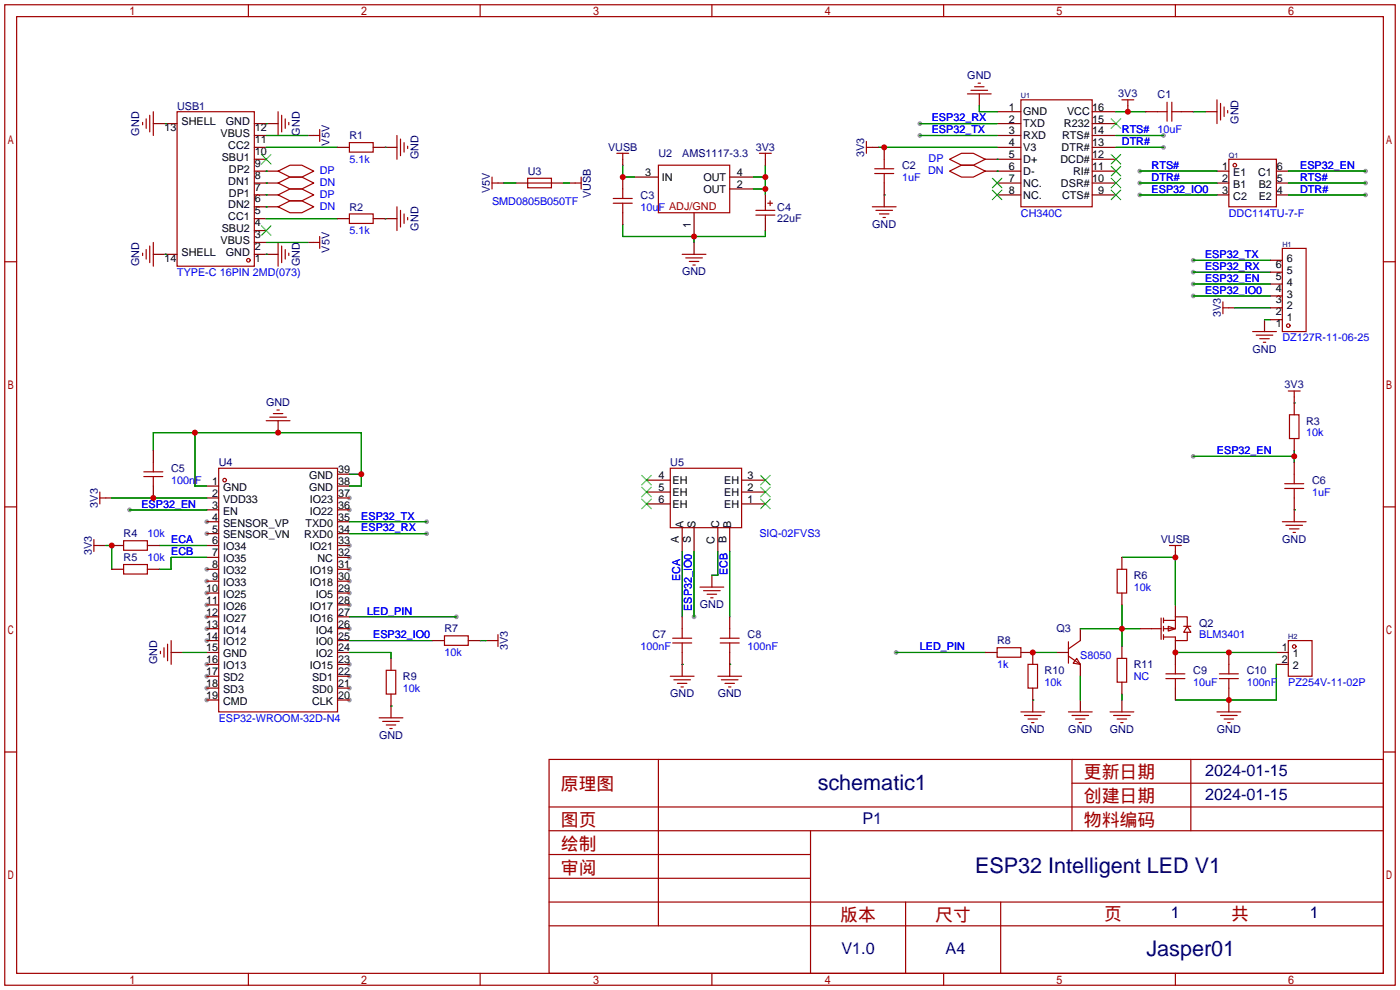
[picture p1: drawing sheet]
<svg xmlns="http://www.w3.org/2000/svg" width="299mm" height="212mm" viewBox="0 0 299 212" stroke-linecap="round" stroke-linejoin="round" font-family="sans-serif">
<g fill="#999">
<circle cx="74.7" cy="106.4" r=".51"/>
<circle cx="74.7" cy="109" r=".51"/>
<circle cx="74.7" cy="116.6" r=".51"/>
<circle cx="74.7" cy="119.1" r=".51"/>
<circle cx="74.7" cy="121.7" r=".51"/>
<circle cx="74.7" cy="124.2" r=".51"/>
<circle cx="74.7" cy="126.7" r=".51"/>
<circle cx="74.7" cy="129.3" r=".51"/>
<circle cx="74.7" cy="134.4" r=".51"/>
<circle cx="74.7" cy="142" r=".51"/>
<circle cx="74.7" cy="144.5" r=".51"/>
<circle cx="74.7" cy="147.1" r=".51"/>
<circle cx="74.7" cy="149.6" r=".51"/>
<circle cx="44.2" cy="149.6" r=".51"/>
<circle cx="44.2" cy="147.1" r=".51"/>
<circle cx="44.2" cy="144.5" r=".51"/>
<circle cx="44.2" cy="142" r=".51"/>
<circle cx="44.2" cy="136.9" r=".51"/>
<circle cx="44.2" cy="134.4" r=".51"/>
<circle cx="44.2" cy="131.8" r=".51"/>
<circle cx="44.2" cy="129.3" r=".51"/>
<circle cx="44.2" cy="126.7" r=".51"/>
<circle cx="44.2" cy="124.2" r=".51"/>
<circle cx="44.2" cy="121.7" r=".51"/>
<circle cx="44.2" cy="114" r=".51"/>
<circle cx="44.2" cy="111.5" r=".51"/>
<circle cx="191.5" cy="139.4" r=".51"/>
<circle cx="148.3" cy="131.8" r=".51"/>
<circle cx="248.7" cy="29" r=".51"/>
<circle cx="248.7" cy="31.5" r=".51"/>
<circle cx="27.7" cy="109" r=".51"/>
<circle cx="255" cy="97.5" r=".51"/>
<circle cx="97.5" cy="131.8" r=".51"/>
<circle cx="243.6" cy="36.6" r=".51"/>
<circle cx="243.6" cy="39.1" r=".51"/>
<circle cx="243.6" cy="41.7" r=".51"/>
<circle cx="291.8" cy="36.6" r=".51"/>
<circle cx="291.8" cy="39.1" r=".51"/>
<circle cx="291.8" cy="41.7" r=".51"/>
<circle cx="255" cy="60.7" r=".51"/>
<circle cx="255" cy="63.2" r=".51"/>
<circle cx="255" cy="55.6" r=".51"/>
<circle cx="255" cy="58.2" r=".51"/>
<circle cx="196.6" cy="26.4" r=".51"/>
<circle cx="196.6" cy="29" r=".51"/>
<circle cx="91.2" cy="111.5" r=".51"/>
<circle cx="91.2" cy="114" r=".51"/>
</g>
<g fill="none" stroke="#a10000" stroke-width=".25">
<path d="M1 1h297.2v209.6h-297.2zM3.6 3.6h292.1v204.4h-292.1zM53.1 1v2.6M102.6 1v2.6M152.1 1v2.6M201.7 1v2.6M207.5 19.3h3.6M208.3 18.5h2M209 17.8h.5M251.2 1v2.6M30.5 26.2v.5M31.2 25.4v2"/>
<path d="M32 24.6v3.6M32.8 23.9v5.1M37.8 23.9h16.6v33h-16.6zM59.4 39.1l2.6-1.3h2.5l2.6 1.3-2.6 1.3h-2.5zM59.4 36.6l2.6-1.3h2.5l2.6 1.3-2.6 1.2h-2.5zM59.4 23.9v5.1M60.2 24.6v3.6M61 25.4v2M61.7 26.2v.5M67.1 29h1.2M68.3 27.7v2.5M74.7 30.5h5.1v2h-5.1z"/>
<path d="M84.8 29v5M85.6 29.7v3.6M86.4 30.5v2M87.1 31.2v.6M105.2 39.1h1.2M105.2 37.8v2.6M112.8 38.1h5.1v2h-5.1zM112.8 39.1h5.1M122.9 39.1h1.3M124.2 37.8v2.6M131.8 32.8h2.6M133.1 32.8v1.2"/>
<path d="M140.7 35.3h15.3v10.2h-15.3zM162.3 32.8h2.5M163.6 32.8v1.2M185.2 30.2v2.6M185.2 31.5h1.2M186.9 36.1h4.1M186.9 37.1h4.1M189 34v2.1M189 37.1v2M202.9 34l2.6-1.2h2.5l2.6 1.2-2.6 1.3h-2.5zM202.9 36.6l2.6-1.3h2.5l2.6 1.3-2.6 1.2h-2.5zM206.8 20.1h5"/>
<path d="M218.2 21.3h15.2v22.9h-15.2zM239.8 21.3h2.5M241 21.3v1.3M247.4 23.9h2M249.4 21.8v4.1M250.4 21.8v4.1M250.4 23.9h2.1M260.1 21.3v5.1M260.9 22.1v3.6M261.6 22.9v2M262.4 23.6v.5M262.6 34h10.2v10.2h-10.2z"/>
<path d="M1 55.9h2.6M30.5 54.1v.5M31.2 53.3v2.1M32 52.6v3.5M32.8 51.8v5.1M59.4 44.2l2.6-1.3h2.5l2.6 1.3-2.6 1.3h-2.5zM59.4 41.7l2.6-1.3h2.5l2.6 1.3-2.6 1.2h-2.5zM59.4 51.8v5.1M60.2 52.6v3.5M61 53.3v2.1M61.7 54.1v.5M67.1 51.8h1.2"/>
<path d="M68.3 50.5v2.6M74.7 45.7h5.1v2.1h-5.1zM84.8 44.2v5.1M85.6 45v3.5M86.4 45.7v2.1M87.1 46.5v.5M131.1 42.4h4M131.1 43.4h4M133.1 40.4v2M133.1 43.4v2.1M145.8 54.4h5.1M146.6 55.1h3.5"/>
<path d="M147.3 55.9h2.1M148.1 56.6h.5M161.5 45h4.1M161.5 46h4.1M163.6 44.2v.8M163.6 46v.7M164.1 43.4h1M164.6 42.9v1M186.4 44.2h5.1M187.2 45h3.6M188 45.7h2M188.7 46.5h.5"/>
<path d="M274.1 53.1h5v17.8h-5zM295.7 55.9h2.5M261.4 64.5v2.6M261.4 65.8h1.2M267.7 70.9h5.1M268.5 71.6h3.5M269.2 72.4h2.1M270 73.2h.5M32.8 98.8v2M56.9 89.9h5.1M57.7 89.2h3.5M58.4 88.4h2.1"/>
<path d="M59.2 87.6h.5M275.3 83.6h2.6M275.6 88.6h2v5.1h-2zM276.6 83.6v1.2M1 108.3h2.6M20.1 116.6h1.2M20.1 115.3v2.6M21.3 105.2v2.5M21.3 106.4h1.3M26.4 115.6h5.1v2h-5.1zM30.7 100.8h4.1M30.7 101.9h4.1"/>
<path d="M32.8 101.9v2M46.7 100.1h25.4v52h-25.4zM143.3 100.1h15.2v12.7h-15.2zM249.9 116.6h2.6M251.2 116.6v1.3M274.1 111.5h5M274.6 104.4h4M274.6 103.4h4M274.8 112.3h3.6M275.6 113h2M276.4 113.8h.5M276.6 101.3v2.1"/>
<path d="M276.6 104.4v2M295.7 108.3h2.5M26.4 120.6h5.1v2.1h-5.1zM34.3 139.2v.5M35.1 138.4v2.1M35.8 137.7v3.5M36.6 136.9v5.1M95 135.9h5.1v2h-5.1zM105.2 136.9h1.2M106.4 135.6v2.6M143.8 137.4h4M143.8 136.4h4"/>
<path d="M145.8 134.4v2M145.8 137.4v2M149.6 125.5h5.1M150.4 126.2h3.5M151.1 127h2.1M151.9 127.8h.5M153.9 137.4h4.1M153.9 136.4h4.1M156 134.4v2M156 137.4v2M213.1 138.4h5.1v2.1h-5.1zM228.3 137.2v4.5"/>
<path d="M230.9 136.9l-2.6 1.8M238.8 121.7h2v5h-2zM246.1 134.4h2.1M248.2 132.1v4.6M248.7 132.6h2.5M248.7 132.1v1M248.7 133.9v1M248.7 135.6v1.1M249.7 133.9l1.5 .5-1.5 .5zM253 133.9h1.5M253.7 133.9l.8 1.2h-1.5zM253.7 133.9v-2.1h-2.5v2.6h-2.5"/>
<path d="M253.7 135.1v1.8h-2.5v-.8h-2.5M275.3 136.9h5.1v7.6h-5.1zM81 153.4h5.1M81.8 154.2h3.5M82.5 143.3h2.1v5h-2.1zM82.5 154.9h2.1M83.3 155.7h.5M143.3 144.5h5M144 145.3h3.6M144.8 146.1h2M145.5 146.8h.5M153.4 144.5h5.1"/>
<path d="M154.2 145.3h3.5M154.9 146.1h2.1M155.7 146.8h.5M218.2 152.1h5.1M218.9 152.9h3.6M219.7 142h2v5.1h-2zM219.7 153.7h2M220.5 154.4h.5M228.3 140.2l2.6 1.8M228.3 152.1h5.1M229.1 152.9h3.6M229.9 153.7h2"/>
<path d="M230.1 140.7l.8 1.3-1.5-.3zM230.6 154.4h.5M237.2 152.1h5.1M238 152.9h3.6M238.8 140.7h2v5.1h-2zM238.8 153.7h2M239.5 154.4h.5M249.2 145h4M249.2 144h4M251.2 142v2M251.2 145v2.1M260.1 152.1h5.1"/>
<path d="M260.6 145h4.1M260.6 144h4.1M260.9 152.9h3.5M261.6 153.7h2.1M262.4 154.4h.5M262.6 142v2M262.6 145v2.1M1 160.7h2.6M117.3 162.3h178.4v45.7h-178.4zM117.3 177.5h178.4M117.3 172.5h178.4M140.7 162.3v35.6"/>
<path d="M173.2 177.5v30.5M229.1 162.3v15.2M229.1 167.4h66.6M254.5 162.3v15.2M295.7 160.7h2.5M117.3 182.6h55.9M117.3 197.9h178.4M117.3 192.8h178.4M117.3 187.7h55.9M193.5 192.8v15.2M213.9 192.8v15.2M53.1 208v2.6"/>
<path d="M102.6 208v2.6M152.1 208v2.6M201.7 208v2.6M251.2 208v2.6"/>
<circle cx="263.9" cy="35.3" r=".38"/>
<circle cx="53.1" cy="55.6" r=".38"/>
<circle cx="275.3" cy="69.6" r=".38"/>
<circle cx="48" cy="102.6" r=".38"/>
<circle cx="276.6" cy="138.2" r=".38"/>
</g>
<g fill="none" stroke="#870000" stroke-width=".25">
<path d="M32.8 26.4h5M54.4 26.4h5M54.4 29h2.5M54.4 31.5h2.5M54.4 34h2.5M54.4 36.6h5M54.4 39.1h5M65.8 29h1.3M72.1 31.5h2.6M79.8 31.5h5M106.4 39.1h1.3M110.2 39.1h2.6"/>
<path d="M117.9 39.1h2.5M121.7 39.1h1.2M133.1 34v1.3M133.1 37.8v2.6M135.6 37.8h5.1M156 37.8h5M163.6 34v1.3M186.4 31.5h1.3M189 31.5v2.5M189 39.1v5.1M209.3 20.1v2.5M210.6 34h7.6"/>
<path d="M210.6 36.6h7.6M213.1 23.9h5.1M213.1 26.4h5.1M213.1 29h5.1M213.1 31.5h5.1M213.1 39.1h5.1M233.4 23.9h5.1M233.4 26.4h5.1M233.4 29h5.1M233.4 31.5h5.1M233.4 34h5.1M233.4 36.6h5.1"/>
<path d="M233.4 39.1h5.1M241 22.6v1.3M244.9 23.9h2.5M252.5 23.9h2.5M257.6 23.9h2.5M260.1 36.6h2.5M260.1 39.1h2.5M272.8 36.6h2.5M272.8 39.1h2.5M32.8 54.4h5M54.4 41.7h5M54.4 54.4h5"/>
<path d="M54.4 51.8h2.5M54.4 49.3h2.5M54.4 46.7h2.5M54.4 44.2h5M65.8 51.8h1.3M72.1 46.7h2.6M79.8 46.7h5M133.1 45.5v2.5M148.3 45.5v5M148.3 51.8v2.6M156 40.4h5M163.6 41.7v2.5"/>
<path d="M163.6 46.7v2.6M213.1 41.7h5.1M233.4 41.7h5.1M260.1 41.7h2.5M271.5 58.2h2.6M271.5 55.6h2.6M272.8 41.7h2.5M262.6 65.8h1.3M270.3 68.3v2.6M271.5 65.8h2.6M271.5 68.3h2.6M271.5 63.2h2.6"/>
<path d="M271.5 60.7h2.6M32.8 96.3v2.5M59.4 89.9v2.6M276.6 84.8v3.8M276.6 93.7v2.6M276.6 98.8v2.5M21.3 116.6h1.3M22.6 106.4h1.3M23.9 116.6h2.5M31.5 116.6h2.5M32.8 103.9v2.5M44.2 103.9h2.5"/>
<path d="M44.2 106.4h2.5M44.2 109h2.5M44.2 111.5h2.5M44.2 114h2.5M44.2 116.6h2.5M44.2 119.1h2.5M72.1 101.3h2.6M72.1 103.9h2.6M72.1 106.4h2.6M72.1 109h2.6M72.1 111.5h2.6M72.1 114h2.6"/>
<path d="M72.1 116.6h2.6M72.1 119.1h2.6M138.2 107.7h5.1M138.2 105.2h5.1M138.2 102.6h5.1M145.8 112.8v5.1M148.3 112.8v5.1M153.4 112.8v5.1M156 112.8v5.1M158.5 107.7h5.1M158.5 105.2h5.1M158.5 102.6h5.1"/>
<path d="M239.8 119.1v2.6M251.2 117.9v1.2M276.6 106.4v5.1M23.9 121.7h2.5M31.5 121.7h2.5M36.6 139.4h2.5M44.2 121.7h2.5M44.2 124.2h2.5M44.2 126.7h2.5M44.2 129.3h2.5M44.2 131.8h2.5M44.2 134.4h2.5"/>
<path d="M44.2 136.9h2.5M44.2 139.4h2.5M72.1 121.7h2.6M72.1 124.2h2.6M72.1 126.7h2.6M72.1 129.3h2.6M72.1 131.8h2.6M72.1 134.4h2.6M72.1 136.9h2.6M72.1 139.4h2.6M92.5 136.9h2.5M100.1 136.9h2.5"/>
<path d="M103.9 136.9h1.3M145.8 131.8v2.6M145.8 139.4v5.1M152.1 122.9v2.6M156 131.8v2.6M156 139.4v5.1M210.6 139.4h2.5M218.2 139.4h2.5v2.6M225.8 139.4h2.5M230.9 134.4v2.5M239.8 126.7v2.6M239.8 138.2v2.5"/>
<path d="M243.6 134.4h2.5M251.2 129.3v2.5M251.2 136.9v5.1M262.6 139.4v2.6M272.8 139.4h2.5M44.2 142h2.5M44.2 144.5h2.5M44.2 147.1h2.5M44.2 149.6h2.5M72.1 142h2.6M72.1 144.5h2.6M72.1 147.1h2.6"/>
<path d="M72.1 149.6h2.6M83.6 140.7v2.6M83.6 148.3v5.1M220.7 147.1v5M230.9 142v2.5M230.9 149.6v2.5M239.8 145.8v2.5M239.8 149.6v2.5M251.2 147.1v2.5M262.6 147.1v5M272.8 142h2.5"/>
</g>
<g fill="none" stroke="#3c3" stroke-width=".25">
<path d="M55.9 33l2 2.1M57.9 33l-2 2.1M212.1 38.1l2 2M214.1 38.1l-2 2M237.5 25.4l2 2M237.5 33l2 2.1M237.5 35.6l2 2M237.5 38.1l2 2M239.5 25.4l-2 2M239.5 33l-2 2.1M239.5 35.6l-2 2M239.5 38.1l-2 2"/>
<path d="M55.9 48.3l2 2M57.9 48.3l-2 2M212.1 40.6l2 2.1M214.1 40.6l-2 2.1M237.5 40.6l2 2.1M239.5 40.6l-2 2.1M137.2 101.6l2 2M137.2 104.1l2 2.1M137.2 106.7l2 2M139.2 101.6l-2 2M139.2 104.1l-2 2.1M139.2 106.7l-2 2"/>
<path d="M162.6 106.7l2 2M162.6 104.1l2 2.1M162.6 101.6l2 2M164.6 106.7l-2 2M164.6 104.1l-2 2.1M164.6 101.6l-2 2"/>
</g>
<g fill="none" stroke="#008700" stroke-width=".25">
<path d="M35.3 26.4h.1M56.9 26.4h.1M56.9 39.1h.1M56.9 36.6h.1M56.9 29h8.9M56.9 31.5h15.2M82.3 31.5h.1M107.7 39.1h2.5M120.4 39.1h1.3M133.1 35.3v2.5h2.5M161 37.8h2.6M163.6 35.3v6.4"/>
<path d="M187.7 31.5h25.4M196.6 29h16.5M196.6 26.4h16.5M209.3 22.6v1.3h3.8M213.1 34h.1M213.1 36.6h.1M238.5 23.9h6.4M238.5 29h10.2M238.5 31.5h10.2M243.6 39.1h16.5M243.6 36.6h16.5M255 23.9h2.6"/>
<path d="M275.3 39.1h16.5M275.3 36.6h16.5M35.3 54.4h.1M56.9 54.4h.1M56.9 44.2h.1M56.9 41.7h.1M56.9 46.7h15.2M56.9 51.8h8.9M82.3 46.7h.1M133.1 48v2.5h30.5v-1.2M148.3 50.5v1.3M161 40.4h2.6"/>
<path d="M189 41.7h.1M243.6 41.7h16.5M255 55.6h16.5M255 58.2h16.5M275.3 41.7h16.5M255 60.7h16.5M255 63.2h16.5M263.9 65.8h7.6M270.3 68.3h1.2M32.8 96.3v-3.8h44.4v11.4h-2.5M41.7 92.5v11.4h2.5M255 97.5h21.6"/>
<path d="M276.6 86.1h.1M276.6 96.3v2.5M22.6 116.6h1.3v5.1M23.9 106.4h20.3M27.7 109h16.5M34 116.6h10.2M44.2 119.1h-7.6v2.6h-2.6M74.7 101.3h2.5M74.7 111.5h16.5M74.7 114h16.5M145.8 117.9v13.9M148.3 117.9v13.9"/>
<path d="M153.4 117.9v5h-1.3M156 117.9v13.9M239.8 119.1h11.4v10.2M276.6 109h.1M39.1 139.4h5.1M74.7 139.4h8.9v1.3M74.7 136.9h17.8M74.7 131.8h22.8M102.6 136.9h1.3M191.5 139.4h19.1M220.7 139.4h5.1M230.9 134.4h12.7"/>
<path d="M239.8 129.3v8.9M251.2 139.4h21.6M83.6 150.9h.1M145.8 142h.1M156 142h.1M220.7 149.6h.1M230.9 144.5v5.1M239.8 148.3v1.3M272.8 142v7.6h-21.6"/>
</g>
<g fill="#c00">
<circle cx="239.8" cy="134.4" r=".63"/>
<circle cx="220.7" cy="139.4" r=".63"/>
<circle cx="262.6" cy="139.4" r=".63"/>
<circle cx="251.2" cy="139.4" r=".63"/>
<circle cx="262.6" cy="149.6" r=".63"/>
<circle cx="251.2" cy="119.1" r=".63"/>
<circle cx="77.2" cy="101.3" r=".63"/>
<circle cx="41.7" cy="92.5" r=".63"/>
<circle cx="59.4" cy="92.5" r=".63"/>
<circle cx="32.8" cy="106.4" r=".63"/>
<circle cx="241" cy="23.9" r=".63"/>
<circle cx="189" cy="31.5" r=".63"/>
<circle cx="23.9" cy="116.6" r=".63"/>
<circle cx="163.6" cy="37.8" r=".63"/>
<circle cx="163.6" cy="40.4" r=".63"/>
<circle cx="133.1" cy="37.8" r=".63"/>
<circle cx="148.3" cy="50.5" r=".63"/>
<circle cx="276.6" cy="97.5" r=".63"/>
</g>
<g font-size="4.6" fill="#000080">
<text x="174.8" y="168.8">schematic1</text>
<text x="208.4" y="186.6">ESP32 Intelligent LED V1</text>
<text x="245" y="204.3">Jasper01</text>
</g>
<g font-size="3.8" fill="#a00000">
<text x="231.6" y="166.4">更新日期</text>
<text x="119.9" y="168.9">原理图</text>
<text x="231.6" y="171.5">创建日期</text>
<text x="119.9" y="176.5">图页</text>
<text x="231.6" y="176.5">物料编码</text>
<text x="119.9" y="181.6">绘制</text>
<text x="119.9" y="186.7">审阅</text>
<text x="179.6" y="196.9">版本</text>
<text x="199.9" y="196.9">尺寸</text>
<text x="236" y="196.6">页</text>
<text x="263.1" y="196.6">共</text>
</g>
<g font-size="3.5" fill="#000080">
<text x="257.6" y="165.9">2024-01-15</text>
<text x="257.6" y="171">2024-01-15</text>
<text x="184.3" y="176">P1</text>
<text x="250.2" y="196.1">1</text>
<text x="280" y="196.1">1</text>
<text x="179.8" y="204">V1.0</text>
<text x="202.1" y="204">A4</text>
</g>
<g font-size="2.3" fill="#000080">
<text x="206.7" y="16.9">GND</text>
<text x="37.8" y="23.4">USB1</text>
<text x="239" y="20.8">3V3</text>
<text x="247.4" y="20.9">C1</text>
<text x="29.8" y="29" transform="rotate(-90 29.8 29)">GND</text>
<text x="64.1" y="29" transform="rotate(-90 64.1 29)">GND</text>
<text x="74.7" y="29.8">R1</text>
<text x="264.7" y="26.4" transform="rotate(-90 264.7 26.4)">GND</text>
<text x="70.4" y="31.1" transform="rotate(-90 70.4 31.1)">V5V</text>
<text x="89.5" y="34.1" transform="rotate(-90 89.5 34.1)">GND</text>
<text x="130" y="32.3">VUSB</text>
<text x="140.7" y="33.6">U2</text>
<text x="145.8" y="33.6">AMS1117-3.3</text>
<text x="161.5" y="32.2">3V3</text>
<text x="184.7" y="33.5" transform="rotate(-90 184.7 33.5)">3V3</text>
<text x="104.7" y="41.3" transform="rotate(-90 104.7 41.3)">V5V</text>
<text x="112.8" y="37.4">U3</text>
<text x="192.8" y="36.1">C2</text>
<text x="74.7" y="45">R2</text>
<text x="126.3" y="42.3" transform="rotate(-90 126.3 42.3)">VUSB</text>
<text x="136.9" y="42.5">C3</text>
<text x="166.1" y="47.5">22uF</text>
<text x="166.1" y="45">C4</text>
<text x="70.4" y="54" transform="rotate(-90 70.4 54)">V5V</text>
<text x="89.5" y="49.3" transform="rotate(-90 89.5 49.3)">GND</text>
<text x="186.4" y="48.7">GND</text>
<text x="29.8" y="56.9" transform="rotate(-90 29.8 56.9)">GND</text>
<text x="64.1" y="56.9" transform="rotate(-90 64.1 56.9)">GND</text>
<text x="145.8" y="58.9">GND</text>
<text x="260.9" y="67.8" transform="rotate(-90 260.9 67.8)">3V3</text>
<text x="267.7" y="75.4">GND</text>
<text x="274.6" y="83">3V3</text>
<text x="56.9" y="86.8">GND</text>
<text x="279.1" y="90.7">R3</text>
<text x="36.6" y="100.9">C5</text>
<text x="46.7" y="99.6">U4</text>
<text x="143.3" y="99.6">U5</text>
<text x="280.4" y="103.4">C6</text>
<text x="20.9" y="108.5" transform="rotate(-90 20.9 108.5)">3V3</text>
<text x="19.6" y="118.6" transform="rotate(-90 19.6 118.6)">3V3</text>
<text x="26.4" y="114.9">R4</text>
<text x="26.4" y="119.9">R5</text>
<text x="248.1" y="116.1">VUSB</text>
<text x="274" y="116">GND</text>
<text x="242.3" y="123.7">R6</text>
<text x="149.6" y="130">GND</text>
<text x="95" y="135.2">R7</text>
<text x="139.4" y="136.4">C7</text>
<text x="159.8" y="136.4">C8</text>
<text x="213.1" y="137.7">R8</text>
<text x="225.8" y="135.2">Q3</text>
<text x="256.3" y="133.9">Q2</text>
<text x="33.6" y="142" transform="rotate(-90 33.6 142)">GND</text>
<text x="108.5" y="139" transform="rotate(-90 108.5 139)">3V3</text>
<text x="242.3" y="142.8">R11</text>
<text x="86.1" y="145.3">R9</text>
<text x="143.2" y="149">GND</text>
<text x="153.4" y="149">GND</text>
<text x="223.3" y="144.1">R10</text>
<text x="255" y="144.1">C9</text>
<text x="266.4" y="144.1">C10</text>
<text x="81" y="157.9">GND</text>
<text x="218.2" y="156.6">GND</text>
<text x="228.3" y="156.6">GND</text>
<text x="237.2" y="156.6">GND</text>
<text x="260.1" y="156.6">GND</text>
</g>
<g font-size="2.3">
<text x="215.6" y="23.6">1</text>
<text x="233.4" y="23.6">16</text>
<text x="35.2" y="28">13</text>
<text x="38.8" y="26.8">SHELL</text>
<text x="47.1" y="29.3">VBUS</text>
<text x="48.3" y="26.8">GND</text>
<text x="54.5" y="28">12</text>
<text x="215.6" y="28.7">3</text>
<text x="215.6" y="26.2">2</text>
<text x="218.7" y="29.7">RXD</text>
<text x="218.7" y="27.2">TXD</text>
<text x="218.7" y="24.7">GND</text>
<text x="227" y="29.7">RTS#</text>
<text x="227.4" y="27.2">R232</text>
<text x="228" y="24.7">VCC</text>
<text x="233.4" y="26.2">15</text>
<text x="233.4" y="28.7">14</text>
<text x="47.4" y="34.4">SBU1</text>
<text x="48.8" y="31.8">CC2</text>
<text x="54.5" y="35.7">9</text>
<text x="54.5" y="33.1">10</text>
<text x="54.5" y="30.6">11</text>
<text x="215.6" y="33.8">5</text>
<text x="215.6" y="31.3">4</text>
<text x="218.7" y="34.8">D+</text>
<text x="218.7" y="32.3">V3</text>
<text x="226.6" y="34.8">DCD#</text>
<text x="226.9" y="32.3">DTR#</text>
<text x="233.4" y="31.3">13</text>
<text x="233.4" y="33.8">12</text>
<text x="48.8" y="39.5">DN1</text>
<text x="48.9" y="36.9">DP2</text>
<text x="54.5" y="40.7">7</text>
<text x="54.5" y="38.2">8</text>
<text x="137.9" y="37.6">3</text>
<text x="141.5" y="38.6">IN</text>
<text x="150.3" y="38.6">OUT</text>
<text x="150.3" y="41.2">OUT</text>
<text x="157.5" y="37.6">4</text>
<text x="157.5" y="40.2">2</text>
<text x="215.6" y="41.4">8</text>
<text x="215.6" y="38.9">7</text>
<text x="215.6" y="36.3">6</text>
<text x="218.7" y="39.9">NC.</text>
<text x="218.7" y="37.4">D-</text>
<text x="226.8" y="39.9">DSR#</text>
<text x="229.3" y="37.4">RI#</text>
<text x="233.4" y="36.3">11</text>
<text x="233.4" y="38.9">10</text>
<text x="234.7" y="41.4">9</text>
<text x="261.2" y="36.3">1</text>
<text x="261.2" y="38.9">2</text>
<text x="261.2" y="41.4">3</text>
<text x="263.6" y="37.6">E1</text>
<text x="263.6" y="40.2">B1</text>
<text x="268.9" y="37.6">C1</text>
<text x="269" y="40.2">B2</text>
<text x="272.9" y="41.4">4</text>
<text x="272.9" y="38.9">5</text>
<text x="272.9" y="36.3">6</text>
<text x="48.8" y="47.1">CC1</text>
<text x="48.8" y="44.5">DN2</text>
<text x="48.9" y="42">DP1</text>
<text x="54.5" y="45.8">5</text>
<text x="54.5" y="43.3">6</text>
<text x="218.7" y="42.4">NC.</text>
<text x="227" y="42.4">CTS#</text>
<text x="263.6" y="42.7">C2</text>
<text x="269" y="42.7">E2</text>
<text x="47.1" y="52.2">VBUS</text>
<text x="47.4" y="49.6">SBU2</text>
<text x="54.5" y="53.4">2</text>
<text x="54.5" y="50.9">3</text>
<text x="54.5" y="48.4">4</text>
<text x="147.6" y="48.8" transform="rotate(-90 147.6 48.8)">1</text>
<text x="35.2" y="56">14</text>
<text x="38.8" y="54.7">SHELL</text>
<text x="48.3" y="54.7">GND</text>
<text x="54.5" y="56">1</text>
<text x="272.7" y="59.8">5</text>
<text x="272.7" y="57.2">6</text>
<text x="275" y="58.5">5</text>
<text x="275" y="56">6</text>
<text x="272.7" y="64.9">3</text>
<text x="272.7" y="62.3">4</text>
<text x="275" y="63.6">3</text>
<text x="275" y="61.1">4</text>
<text x="272.7" y="69.9">1</text>
<text x="272.7" y="67.4">2</text>
<text x="275" y="68.7">1</text>
<text x="275" y="66.1">2</text>
<text x="72.3" y="101.1">39</text>
<text x="45.3" y="106.2">2</text>
<text x="45.3" y="103.7">1</text>
<text x="47.7" y="107.5">VDD33</text>
<text x="47.7" y="104.9">GND</text>
<text x="66.1" y="102.4">GND</text>
<text x="66.1" y="104.9">GND</text>
<text x="66.2" y="107.5">IO23</text>
<text x="72.3" y="103.7">38</text>
<text x="72.3" y="106.2">37</text>
<text x="140.7" y="102.4">4</text>
<text x="140.7" y="104.9">5</text>
<text x="140.7" y="107.5">6</text>
<text x="143.8" y="103.4">EH</text>
<text x="143.8" y="105.9">EH</text>
<text x="154.8" y="105.9">EH</text>
<text x="154.8" y="103.4">EH</text>
<text x="159.8" y="107.5">1</text>
<text x="159.8" y="104.9">2</text>
<text x="159.8" y="102.4">3</text>
<text x="45.3" y="113.8">5</text>
<text x="45.3" y="111.3">4</text>
<text x="45.3" y="108.7">3</text>
<text x="47.7" y="112.5">SENSOR_VP</text>
<text x="47.7" y="110">EN</text>
<text x="65.3" y="112.5">TXD0</text>
<text x="66.2" y="110">IO22</text>
<text x="72.3" y="108.7">36</text>
<text x="72.3" y="111.3">35</text>
<text x="72.3" y="113.8">34</text>
<text x="143.8" y="108.5">EH</text>
<text x="146.1" y="112.8" transform="rotate(-90 146.1 112.8)">A</text>
<text x="148.6" y="112.8" transform="rotate(-90 148.6 112.8)">S</text>
<text x="153.7" y="112.8" transform="rotate(-90 153.7 112.8)">C</text>
<text x="154.8" y="108.5">EH</text>
<text x="156.3" y="112.8" transform="rotate(-90 156.3 112.8)">B</text>
<text x="45.3" y="118.9">7</text>
<text x="45.3" y="116.4">6</text>
<text x="47.7" y="117.6">IO34</text>
<text x="47.7" y="115.1">SENSOR_VN</text>
<text x="65" y="115.1">RXD0</text>
<text x="66.2" y="117.6">IO21</text>
<text x="72.3" y="116.4">33</text>
<text x="72.3" y="118.9">32</text>
<text x="145.1" y="116.1" transform="rotate(-90 145.1 116.1)">A</text>
<text x="147.6" y="116.1" transform="rotate(-90 147.6 116.1)">S</text>
<text x="152.7" y="116.2" transform="rotate(-90 152.7 116.2)">C</text>
<text x="155.2" y="116.1" transform="rotate(-90 155.2 116.1)">B</text>
<text x="45.3" y="124">9</text>
<text x="45.3" y="121.4">8</text>
<text x="47.7" y="125.2">IO33</text>
<text x="47.7" y="122.7">IO32</text>
<text x="47.7" y="120.2">IO35</text>
<text x="66.2" y="122.7">IO19</text>
<text x="66.2" y="125.2">IO18</text>
<text x="67.9" y="120.2">NC</text>
<text x="72.3" y="121.4">31</text>
<text x="72.3" y="124">30</text>
<text x="44" y="131.6">12</text>
<text x="44" y="129.1">11</text>
<text x="44" y="126.5">10</text>
<text x="47.7" y="130.3">IO26</text>
<text x="47.7" y="127.8">IO25</text>
<text x="66.2" y="130.3">IO17</text>
<text x="67.5" y="127.8">IO5</text>
<text x="72.3" y="126.5">29</text>
<text x="72.3" y="129.1">28</text>
<text x="72.3" y="131.6">27</text>
<text x="44" y="136.7">14</text>
<text x="44" y="134.1">13</text>
<text x="47.7" y="137.9">IO12</text>
<text x="47.7" y="135.4">IO14</text>
<text x="47.7" y="132.9">IO27</text>
<text x="66.2" y="132.9">IO16</text>
<text x="67.5" y="135.4">IO4</text>
<text x="67.5" y="137.9">IO0</text>
<text x="72.3" y="134.1">26</text>
<text x="72.3" y="136.7">25</text>
<text x="44" y="141.8">16</text>
<text x="44" y="139.2">15</text>
<text x="47.7" y="143">IO13</text>
<text x="47.7" y="140.5">GND</text>
<text x="66.2" y="143">IO15</text>
<text x="67.5" y="140.5">IO2</text>
<text x="72.3" y="139.2">24</text>
<text x="72.3" y="141.8">23</text>
<text x="273.9" y="139.2">1</text>
<text x="273.9" y="141.8">2</text>
<text x="276.3" y="140.5">1</text>
<text x="276.3" y="143">2</text>
<text x="44" y="149.4">19</text>
<text x="44" y="146.8">18</text>
<text x="44" y="144.3">17</text>
<text x="47.7" y="148.1">SD3</text>
<text x="47.7" y="145.6">SD2</text>
<text x="66.7" y="145.6">SD1</text>
<text x="66.7" y="148.1">SD0</text>
<text x="72.3" y="144.3">22</text>
<text x="72.3" y="146.8">21</text>
<text x="72.3" y="149.4">20</text>
<text x="47.7" y="150.6">CMD</text>
<text x="66.7" y="150.6">CLK</text>
</g>
<g font-size="2.3" fill="#00f">
<text x="199.1" y="26">ESP32_RX</text>
<text x="199.1" y="28.5">ESP32_TX</text>
<text x="239.8" y="28.5">RTS#</text>
<text x="247.4" y="28.5">10uF</text>
<text x="74.7" y="34.8">5.1k</text>
<text x="198.5" y="34.7">DP</text>
<text x="239.8" y="31">DTR#</text>
<text x="68.3" y="39.8">DN</text>
<text x="68.3" y="37.3">DP</text>
<text x="192.8" y="38.7">1uF</text>
<text x="198.3" y="37.3">DN</text>
<text x="246.1" y="36.1">RTS#</text>
<text x="246.1" y="38.7">DTR#</text>
<text x="246.1" y="41.2">ESP32_IO0</text>
<text x="277.9" y="36.1">ESP32_EN</text>
<text x="277.9" y="38.7">RTS#</text>
<text x="277.9" y="41.2">DTR#</text>
<text x="68.3" y="44.9">DN</text>
<text x="68.3" y="42.3">DP</text>
<text x="105.2" y="43.7">SMD0805B050TF</text>
<text x="136.9" y="45">10uF ADJ/GND</text>
<text x="218.2" y="46.3">CH340C</text>
<text x="262.6" y="46.3">DDC114TU-7-F</text>
<text x="74.7" y="50.1">5.1k</text>
<text x="37.8" y="59">TYPE-C 16PIN 2MD(073)</text>
<text x="257.6" y="55.2">ESP32_TX</text>
<text x="257.6" y="57.7">ESP32_RX</text>
<text x="257.6" y="60.2">ESP32_EN</text>
<text x="257.6" y="62.8">ESP32_IO0</text>
<text x="274.1" y="72.9">DZ127R-11-06-25</text>
<text x="279.1" y="93.3">10k</text>
<text x="260.1" y="97.1">ESP32_EN</text>
<text x="36.6" y="103.4">100nF</text>
<text x="280.4" y="106">1uF</text>
<text x="30.2" y="108.5">ESP32_EN</text>
<text x="77.2" y="111">ESP32_TX</text>
<text x="77.2" y="113.6">ESP32_RX</text>
<text x="31.5" y="114.9">10k</text>
<text x="31.5" y="119.9">10k</text>
<text x="36.6" y="116.1">ECA</text>
<text x="36.6" y="118.7">ECB</text>
<text x="162.3" y="114.9">SIQ-02FVS3</text>
<text x="145.3" y="124.2" transform="rotate(-90 145.3 124.2)">ECA</text>
<text x="155.5" y="122.9" transform="rotate(-90 155.5 122.9)">ECB</text>
<text x="78.5" y="131.4">LED_PIN</text>
<text x="147.9" y="130.6" transform="rotate(-90 147.9 130.6)">ESP32_IO0</text>
<text x="242.3" y="126.3">10k</text>
<text x="79.8" y="136.4">ESP32_IO0</text>
<text x="256.3" y="136.4">BLM3401</text>
<text x="95" y="140.3">10k</text>
<text x="136.9" y="139">100nF</text>
<text x="159.8" y="139">100nF</text>
<text x="196.6" y="139">LED_PIN</text>
<text x="213.1" y="142.8">1k</text>
<text x="230.9" y="140.8">S8050</text>
<text x="86.1" y="147.9">10k</text>
<text x="223.3" y="146.6">10k</text>
<text x="242.3" y="145.3">NC</text>
<text x="255" y="146.6">10uF</text>
<text x="266.4" y="146.6">100nF</text>
<text x="275.3" y="146.6">PZ254V-11-02P</text>
<text x="46.7" y="154.2">ESP32-WROOM-32D-N4</text>
</g>
<g font-size="1.6" fill="#000080">
<text x="218.2" y="21">U1</text>
<text x="262.6" y="33.7">Q1</text>
<text x="274.1" y="52.8">H1</text>
<text x="275.3" y="136.6">H2</text>
</g>
</svg>
